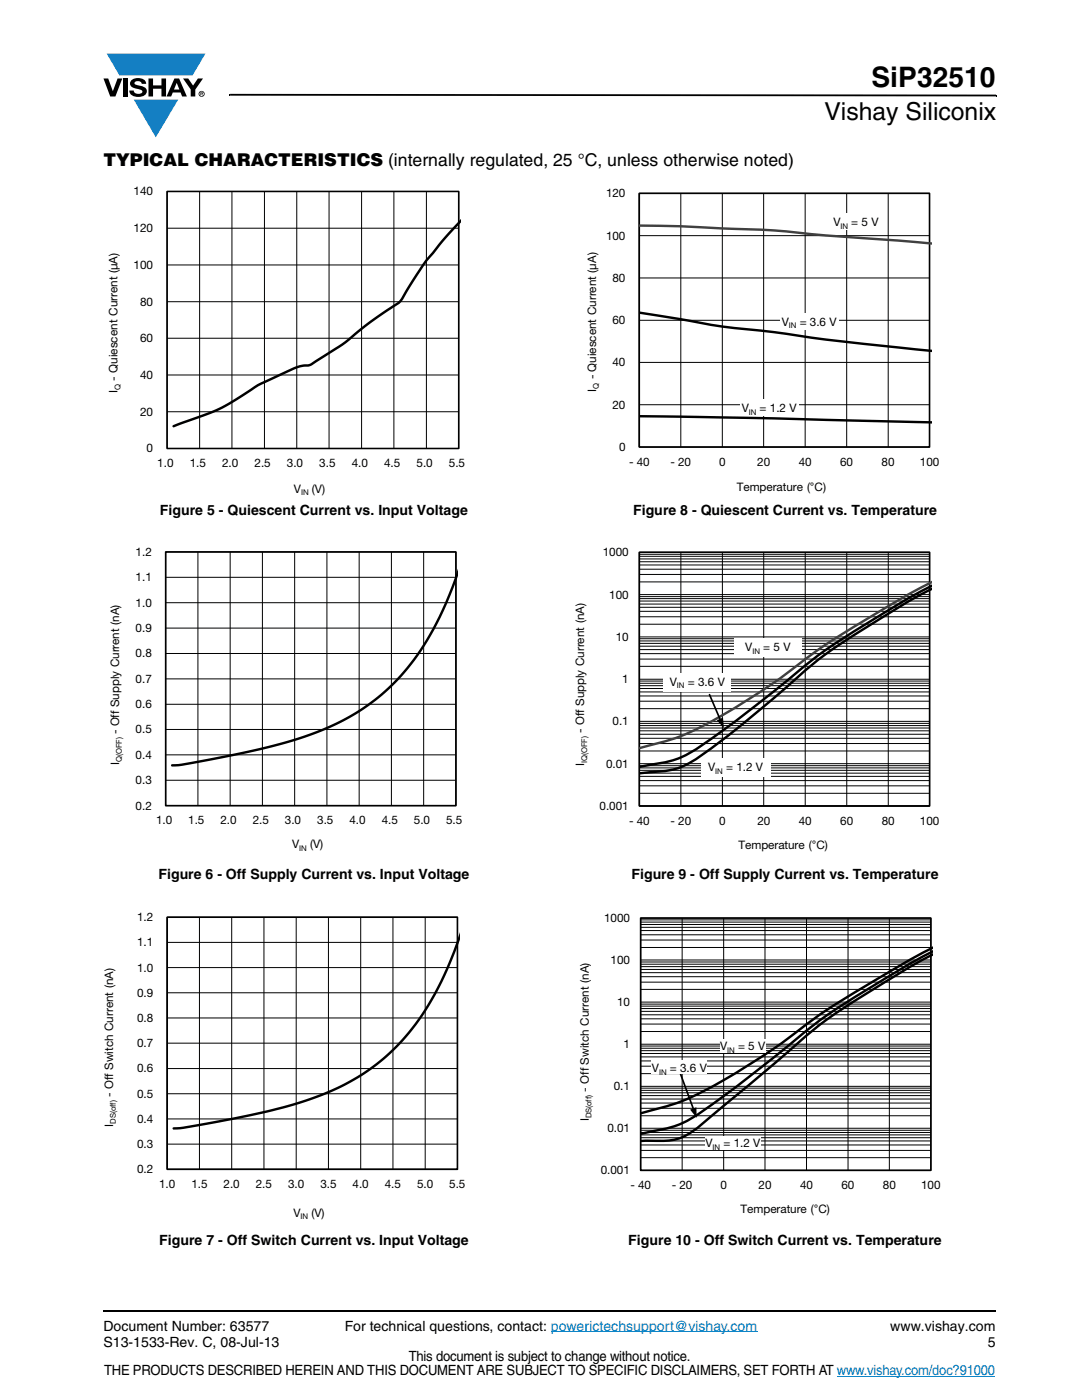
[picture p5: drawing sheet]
<svg xmlns="http://www.w3.org/2000/svg" width="216mm" height="279mm" viewBox="0 0 216 279" stroke-linecap="round" stroke-linejoin="round" font-family="sans-serif">
<path d="M45.7 18.7h.2v.4h-.2zM45.9 18.7l152.9 .2v.3l-152.9-.1zM198.8 18.9h.1v.3h-.1zM20.5 261.5h.1v.4h-.1z" fill="#000"/>
<path d="M20.6 261.7h178.2" fill="none" stroke="#000" stroke-width=".36"/>
<path d="M20.6 10.7h20.4v16.7h-20.4z" fill="#fff"/>
<g fill="#147fc3">
<path d="M21.3 10.7h19.7l-2.6 4.4h-1.1h-13.5z"/>
<path d="M26.7 19.9h8.9l-4.5 7.5z"/>
</g>
<g fill="#000">
<path d="M20.6 15.7h1l.9 2.5 1-2.5h.9l-1.4 3.6h-1zM24.6 15.7h.9v3.6h-.9zM26.3 16a2.1 2.1 0 0 1 2.8 .3l.1 .4h-.9a.79 .79 0 0 0-.7-.5 .79 .79 0 0 0-.8 .4l.3 .3 1 .2a1.08 1.08 0 0 1 1.2 1.1 1.08 1.08 0 0 1-1.1 1.1 1.73 1.73 0 0 1-2.4-1.2h.9a.96 .96 0 0 0 .8 .6 .96 .96 0 0 0 .9-.4 1.31 1.31 0 0 0-1.2-.6 1.03 1.03 0 0 1-1.1-.6 1.03 1.03 0 0 1 .2-1.1zM29.6 15.7h.9v1.3h1.7v-1.3h.9v3.6h-.9v-1.6h-1.7v1.6h-.9zM36.5 15.7h1.1l.9 1.4 1-1.4h1l-1.5 2.2v1.4h-.9v-1.4z"/>
<path d="M35.3 16.5l.5 1.4h-1.1zM34.8 15.7l-1.6 3.6h1l.3-.8h1.5l.3 .8h1l-1.6-3.6z"/>
<path d="M40.1 18.5h.2v.2h-.2zM40 18.4v.7h.1v-.3l.4 .3-.2-.3 .2-.2-.1-.2z"/>
<path d="M39.8 18.7a.46 .46 0 0 1 .9 0 .46 .46 0 0 1-.9 0zM39.6 18.7a.6 .6 0 0 0 1.2 0 .6 .6 0 0 0-1.2 0z"/>
</g>
<path d="M109.9 265.8h41.2M167 274.6h31.5" fill="none" stroke="#007ec4" stroke-width=".2"/>
<g fill="#fff">
<path d="M21.5 37.1h72.6v62.1h-72.6z"/>
<path d="M33.4 38.2h58.2v51.3h-58.2z"/>
</g>
<g fill="none" stroke="#000" stroke-width=".2">
<path d="M33.3 38.2h58.2v51.3h-58.2zM39.8 38.2v51.3M46.3 38.2v51.3M52.8 38.2v51.3M59.2 38.2v51.3M65.7 38.2v51.3M72.1 38.2v51.3M78.6 38.2v51.3M85.1 38.2v51.3M33.3 52.9h58.2M33.3 45.5h58.2M33.3 74.8h58.2"/>
<path d="M33.3 67.5h58.2M33.3 60.2h58.2M33.3 82.2h58.2"/>
</g>
<path d="M33.3 38.2h58.2v51.3h-58.2z" fill="none" stroke="#000" stroke-width=".31"/>
<path d="M91.9 44.1l-2.7 2.9-2 2.5a68.6 68.6 0 0 0-7.3 10.6l-5.5 3.8-2.6 2a64.9 64.9 0 0 1-10 7 15.6 15.6 0 0 0-6.5 2.2l-.3 .1a28.7 28.7 0 0 0-7.1 4l-1 .6a55.9 55.9 0 0 1-11.6 5l-.7 .3" fill="none" stroke="#000" stroke-width=".49"/>
<g fill="#fff">
<path d="M21.8 109h71.7v61.2h-71.7z"/>
<path d="M33.1 110.1h57.9v50.7h-57.9z"/>
</g>
<g fill="none" stroke="#000" stroke-width=".2">
<path d="M33.1 115.2h57.9M33.1 110.1h57.9v50.7h-57.9zM39.5 110.1v50.7M45.9 110.1v50.7M52.4 110.1v50.7M58.8 110.1v50.7M65.2 110.1v50.7M71.7 110.1v50.7M78.1 110.1v50.7M84.5 110.1v50.7M33.1 135.5h57.9M33.1 130.4h57.9"/>
<path d="M33.1 125.4h57.9M33.1 120.3h57.9M33.1 155.7h57.9M33.1 150.6h57.9M33.1 145.6h57.9M33.1 140.6h57.9"/>
</g>
<path d="M33.1 110.2h57.9v50.6h-57.9z" fill="none" stroke="#000" stroke-width=".32"/>
<path d="M91.4 114.2l-1.7 4.5-1.9 4.4-2 3.6-2.3 3.7-2.3 3.1-2.6 2.8-2.8 2.6-3.2 2.4-3.2 1.9-3.5 1.8-3.6 1.5-4.1 1.3-5.2 1.4-6.1 1.4-10.6 2-2 .1" fill="none" stroke="#000" stroke-width=".48"/>
<g fill="#fff">
<path d="M20.6 181.9h72.9v61.8h-72.9z"/>
<path d="M33.4 183.1h57.9v50.3h-57.9z"/>
</g>
<g fill="none" stroke="#000" stroke-width=".2">
<path d="M33.4 183h57.9v50.4h-57.9zM33.4 198.1h57.9M33.4 193.1h57.9M33.4 188.1h57.9M39.8 183v50.4M46.2 183v50.4M52.7 183v50.4M59.1 183v50.4M65.5 183v50.4M72 183v50.4M78.4 183v50.4M84.8 183v50.4"/>
<path d="M33.4 218.3h57.9M33.4 213.3h57.9M33.4 208.2h57.9M33.4 203.2h57.9M33.4 228.3h57.9M33.4 223.3h57.9"/>
</g>
<path d="M33.4 183h57.9v50.4h-57.9z" fill="none" stroke="#000" stroke-width=".32"/>
<path d="M91.6 187.2l-1.8 4.9-2 4.2-1.9 3.6-2.3 3.6-2.6 3.3-2.6 2.8-2.9 2.5-2.9 2.1-3.2 1.9-3.2 1.6-3.9 1.5-3.8 1.3-4.9 1.2-7 1.6-10 1.8-1.9 .1" fill="none" stroke="#000" stroke-width=".48"/>
<g fill="#fff">
<path d="M117 37.4h71.1v61.4h-71.1z"/>
<path d="M127.6 38.6h57.9v50.7h-57.9z"/>
</g>
<path d="M127.6 38.6h57.9v50.6h-57.9zM135.8 38.6v50.6M144.1 38.6v50.6M152.4 38.6v50.6M160.7 38.6v50.6M168.9 38.6v50.6M177.2 38.6v50.6M127.6 55.5h57.9M127.6 47h57.9M127.6 72.3h57.9M127.6 63.9h57.9M127.6 80.8h57.9" fill="none" stroke="#000" stroke-width=".2"/>
<path d="M127.6 38.6h57.9v50.6h-57.9z" fill="none" stroke="#000" stroke-width=".32"/>
<path d="M127.6 62.4l6.4 1a160.3 160.3 0 0 0 20.4 2.9l1.1 .1a586.3 586.3 0 0 0 30.4 3.6M127.6 83.1l25.8 .4 32.5 .8" fill="none" stroke="#000" stroke-width=".48"/>
<path d="M127.6 45l8.2 .2 7.3 .3a204.8 204.8 0 0 1 22.8 1.6l20 1.5" fill="none" stroke="#404040" stroke-width=".48"/>
<g fill="#fff">
<path d="M166 42.6h9.7v3.3h-9.7z"/>
<path d="M155.7 62.5h11.7v3.2h-11.7z"/>
<path d="M147.8 79.7h11.6v3.3h-11.6z"/>
<path d="M114.7 109.1h73.4v61h-73.4z"/>
<path d="M127.6 110.2h57.9v50.7h-57.9z"/>
</g>
<g fill="none" stroke="#000" stroke-width=".2">
<path d="M127.6 120h57.9M127.6 119.5h57.9M127.6 119.1h57.9M127.6 116.1h57.9M127.6 114.6h57.9M127.6 113.6h57.9M127.6 112.8h57.9M127.6 112.1h57.9M127.6 111.5h57.9M127.6 111h57.9M127.6 110.6h57.9M127.6 110.2h57.9v50.7h-57.9z"/>
<path d="M127.6 118.7h57.9M135.9 110.2v50.7M144.1 110.2v50.7M152.4 110.2v50.7M160.7 110.2v50.7M169 110.2v50.7M177.2 110.2v50.7M127.6 139.9h57.9M127.6 138.9h57.9M127.6 138.1h57.9M127.6 137.4h57.9M127.6 136.8h57.9"/>
<path d="M127.6 136.4h57.9M127.6 135.9h57.9M127.6 133h57.9M127.6 131.5h57.9M127.6 130.4h57.9M127.6 129.6h57.9M127.6 129h57.9M127.6 128.4h57.9M127.6 127.9h57.9M127.6 127.5h57.9M127.6 124.6h57.9M127.6 123.1h57.9"/>
<path d="M127.6 122h57.9M127.6 121.2h57.9M127.6 120.6h57.9M127.6 135.6h57.9M127.6 127.1h57.9M127.6 158.3h57.9M127.6 156.8h57.9M127.6 155.8h57.9M127.6 154.9h57.9M127.6 154.3h57.9M127.6 153.7h57.9M127.6 153.3h57.9"/>
<path d="M127.6 152.8h57.9M127.6 149.9h57.9M127.6 148.4h57.9M127.6 147.3h57.9M127.6 146.5h57.9M127.6 145.9h57.9M127.6 145.3h57.9M127.6 144.8h57.9M127.6 144.4h57.9M127.6 141.4h57.9M127.6 152.4h57.9M127.6 144h57.9"/>
</g>
<path d="M127.6 110.2h57.9v50.7h-57.9z" fill="none" stroke="#000" stroke-width=".32"/>
<path d="M185.9 117.5a210.6 210.6 0 0 0-23.1 14.5l-4.2 3.7a203.7 203.7 0 0 1-20.3 16.2 16 16 0 0 1-8.9 2.2l-1.8 .2M185.9 116.9a230.4 230.4 0 0 0-23.2 14.3l-5.5 4.5a201.8 201.8 0 0 1-19.7 14.7 24.5 24.5 0 0 1-9 2.5l-.9 .1" fill="none" stroke="#000" stroke-width=".48"/>
<path d="M185.9 116.2a252.3 252.3 0 0 0-24.2 14.6 128.4 128.4 0 0 1-25 15.8 69.6 69.6 0 0 1-9.1 2.7" fill="none" stroke="#404040" stroke-width=".48"/>
<path d="M141.6 138.6l2.2 5.2" fill="none" stroke="#000" stroke-width=".34"/>
<path d="M143 143.7l1.3-.5 .1 2.1z" fill="#000"/>
<g fill="#fff">
<path d="M139.9 151.4h13.8v3.6h-13.8z"/>
<path d="M132.5 134.3h13.4v3.7h-13.4z"/>
<path d="M146.5 127.4h13.4v3.6h-13.4z"/>
<path d="M115.5 182.1h72.8v60.8h-72.8z"/>
<path d="M127.8 183.2h58v50.4h-58z"/>
</g>
<g fill="none" stroke="#000" stroke-width=".2">
<path d="M127.8 197.5h57.9M127.8 196h57.9M127.8 194.9h57.9M127.8 194.1h57.9M127.8 193.5h57.9M127.8 192.9h57.9M127.8 192.4h57.9M127.8 192h57.9M127.8 189.1h57.9M127.8 187.6h57.9M127.8 186.6h57.9M127.8 185.7h57.9"/>
<path d="M127.8 185.1h57.9M127.8 184.5h57.9M127.8 184h57.9M127.8 183.6h57.9M127.8 183.2h57.9v50.4h-57.9zM127.8 200h57.9M127.8 191.6h57.9M136.1 183.2v50.4M144.4 183.2v50.4M152.6 183.2v50.4M160.9 183.2v50.4M169.2 183.2v50.4"/>
<path d="M177.5 183.2v50.4M127.8 219.3h57.9M127.8 218.7h57.9M127.8 218.1h57.9M127.8 217.6h57.9M127.8 217.2h57.9M127.8 214.3h57.9M127.8 212.8h57.9M127.8 211.7h57.9M127.8 210.9h57.9M127.8 210.2h57.9M127.8 209.7h57.9"/>
<path d="M127.8 209.2h57.9M127.8 208.8h57.9M127.8 205.9h57.9M127.8 204.4h57.9M127.8 203.3h57.9M127.8 202.5h57.9M127.8 201.8h57.9M127.8 201.3h57.9M127.8 200.8h57.9M127.8 200.4h57.9M127.8 216.8h57.9M127.8 208.4h57.9"/>
<path d="M127.8 231h57.9M127.8 229.6h57.9M127.8 228.5h57.9M127.8 227.7h57.9M127.8 227.1h57.9M127.8 226.5h57.9M127.8 226h57.9M127.8 225.6h57.9M127.8 222.7h57.9M127.8 221.2h57.9M127.8 220.1h57.9M127.8 225.2h57.9"/>
</g>
<path d="M127.8 183.2h57.9v50.4h-57.9z" fill="none" stroke="#000" stroke-width=".32"/>
<path d="M186.1 190.5a228.4 228.4 0 0 0-23 14.4l-8.4 7.2-11.2 9.4a36.5 36.5 0 0 1-7.4 5.5 19 19 0 0 1-7.4 .7h-.9M186.1 189.9a243.9 243.9 0 0 0-23.2 14.2l-8.2 6.7a203.1 203.1 0 0 1-17 12.5 25.9 25.9 0 0 1-9 2.8l-.9 .2M186.1 189.1a274.3 274.3 0 0 0-24.2 14.6 130.5 130.5 0 0 1-25 15.7 71.5 71.5 0 0 1-9.1 2.8" fill="none" stroke="#000" stroke-width=".48"/>
<path d="M135.7 214.2l2.7 7.3" fill="none" stroke="#000" stroke-width=".34"/>
<path d="M137.7 221.4l1.3-.4v2.1z" fill="#000"/>
<g fill="#fff">
<path d="M143.6 207.3h9.2v2.7h-9.2z"/>
<path d="M130 211.6h11.1v2.8h-11.1z"/>
<path d="M140.7 226.7h11.1v2.7h-11.1z"/>
</g>
<text font-size="5.6" x="173.9" y="17.4">SiP32510</text>
<text font-size="4.9" x="164.5" y="24">Vishay Siliconix</text>
<text font-size="3.5" x="20.6" y="33">TYPICAL CHARACTERISTICS (internally regulated, 25 °C, unless otherwise noted)</text>
<g font-size="2.8">
<text x="31.9" y="102.9">Figure 5 - Quiescent Current vs. Input Voltage</text>
<text x="126.3" y="102.9">Figure 8 - Quiescent Current vs. Temperature</text>
<text x="31.6" y="175.3">Figure 6 - Off Supply Current vs. Input Voltage</text>
<text x="126" y="175.3">Figure 9 - Off Supply Current vs. Temperature</text>
<text x="31.8" y="248.5">Figure 7 - Off Switch Current vs. Input Voltage</text>
<text x="125.4" y="248.5">Figure 10 - Off Switch Current vs. Temperature</text>
<text x="20.6" y="265.6">Document Number: 63577</text>
<text x="20.6" y="268.8">S13-1533-Rev. C, 08-Jul-13</text>
<text x="68.8" y="265.6">For technical questions, contact: powerictechsupport@vishay.com</text>
<text x="177.7" y="265.6">www.vishay.com</text>
<text x="197.1" y="268.8">5</text>
<text x="20.8" y="274.4">THE PRODUCTS DESCRIBED HEREIN AND THIS DOCUMENT ARE SUBJECT TO SPECIFIC DISCLAIMERS, SET FORTH AT www.vishay.com/doc?91000</text>
<text x="81.6" y="271.6">This document is subject to change without notice.</text>
</g>
<g font-size="2.3">
<text x="26.6" y="39">140</text>
<text x="120.9" y="39.4">120</text>
<text x="26.6" y="46.3">120</text>
<text x="120.9" y="47.8">100</text>
<text x="166.3" y="45.1">V</text>
<text x="169.9" y="45.1">= 5 V</text>
<text x="26.6" y="53.7">100</text>
<text x="122.2" y="56.3">80</text>
<text x="27.9" y="61">80</text>
<text x="122.2" y="64.7">60</text>
<text x="156" y="65">V</text>
<text x="159.6" y="65">= 3.6 V</text>
<text x="27.9" y="68.3">60</text>
<text x="23.5" y="76" transform="rotate(-90 23.5 76)">- Quiescent Current (μA)</text>
<text x="27.9" y="75.6">40</text>
<text x="118.9" y="75.7" transform="rotate(-90 118.9 75.7)">- Quiescent Current (μA)</text>
<text x="122.2" y="73.1">40</text>
<text x="23.5" y="78.4" transform="rotate(-90 23.5 78.4)">I</text>
<text x="27.9" y="83">20</text>
<text x="118.9" y="78.1" transform="rotate(-90 118.9 78.1)">I</text>
<text x="122.2" y="81.6">20</text>
<text x="148" y="82.2">V</text>
<text x="151.6" y="82.2">= 1.2 V</text>
<text x="29.3" y="90.3">0</text>
<text x="31.4" y="93.3">1.0</text>
<text x="37.9" y="93.3">1.5</text>
<text x="44.3" y="93.3">2.0</text>
<text x="50.8" y="93.3">2.5</text>
<text x="57.2" y="93.3">3.0</text>
<text x="63.7" y="93.3">3.5</text>
<text x="70.2" y="93.3">4.0</text>
<text x="76.6" y="93.3">4.5</text>
<text x="83.1" y="93.3">5.0</text>
<text x="89.6" y="93.3">5.5</text>
<text x="123.5" y="90">0</text>
<text x="125.5" y="93">- 40</text>
<text x="133.8" y="93">- 20</text>
<text x="143.5" y="93">0</text>
<text x="151.1" y="93">20</text>
<text x="159.4" y="93">40</text>
<text x="167.7" y="93">60</text>
<text x="175.9" y="93">80</text>
<text x="183.6" y="93">100</text>
<text x="58.6" y="98.3">V</text>
<text x="62.2" y="98.3">(V)</text>
<text x="147" y="98.1">Temperature (°C)</text>
<text x="27.1" y="110.9">1.2</text>
<text x="120.3" y="111">1000</text>
<text x="27.1" y="116">1.1</text>
<text x="121.6" y="119.4">100</text>
<text x="27.1" y="121.1">1.0</text>
<text x="27.1" y="131.2">0.8</text>
<text x="27.1" y="126.1">0.9</text>
<text x="122.9" y="127.9">10</text>
<text x="148.7" y="129.9">V</text>
<text x="152.3" y="129.9">= 5 V</text>
<text x="27.1" y="136.3">0.7</text>
<text x="124.2" y="136.3">1</text>
<text x="133.7" y="136.8">V</text>
<text x="137.3" y="136.8">= 3.6 V</text>
<text x="27.1" y="141.3">0.6</text>
<text x="23.8" y="146.6" transform="rotate(-90 23.8 146.6)">- Off Supply Current (nA)</text>
<text x="27.1" y="146.4">0.5</text>
<text x="116.6" y="146.3" transform="rotate(-90 116.6 146.3)">- Off Supply Current (nA)</text>
<text x="122.2" y="144.8">0.1</text>
<text x="23.8" y="152.7" transform="rotate(-90 23.8 152.7)">I</text>
<text x="27.1" y="151.4">0.4</text>
<text x="116.6" y="152.9" transform="rotate(-90 116.6 152.9)">I</text>
<text x="120.9" y="153.2">0.01</text>
<text x="141.3" y="153.9">V</text>
<text x="144.9" y="153.9">= 1.2 V</text>
<text x="27.1" y="161.6">0.2</text>
<text x="27.1" y="156.5">0.3</text>
<text x="119.6" y="161.6">0.001</text>
<text x="31.1" y="164.5">1.0</text>
<text x="37.6" y="164.5">1.5</text>
<text x="44" y="164.5">2.0</text>
<text x="50.4" y="164.5">2.5</text>
<text x="56.9" y="164.5">3.0</text>
<text x="63.3" y="164.5">3.5</text>
<text x="69.7" y="164.5">4.0</text>
<text x="76.2" y="164.5">4.5</text>
<text x="82.6" y="164.5">5.0</text>
<text x="89" y="164.5">5.5</text>
<text x="125.5" y="164.6">- 40</text>
<text x="133.8" y="164.6">- 20</text>
<text x="143.5" y="164.6">0</text>
<text x="151.1" y="164.6">20</text>
<text x="159.4" y="164.6">40</text>
<text x="167.7" y="164.6">60</text>
<text x="175.9" y="164.6">80</text>
<text x="183.6" y="164.6">100</text>
<text x="58.3" y="169.3">V</text>
<text x="61.9" y="169.3">(V)</text>
<text x="147.4" y="169.4">Temperature (°C)</text>
<text x="27.4" y="183.8">1.2</text>
<text x="120.5" y="184">1000</text>
<text x="27.4" y="188.9">1.1</text>
<text x="27.4" y="193.9">1.0</text>
<text x="121.8" y="192.4">100</text>
<text x="27.4" y="204">0.8</text>
<text x="27.4" y="198.9">0.9</text>
<text x="123.1" y="200.8">10</text>
<text x="27.4" y="209">0.7</text>
<text x="124.4" y="209.2">1</text>
<text x="143.7" y="209.5">V</text>
<text x="147.3" y="209.5">= 5 V</text>
<text x="27.4" y="214">0.6</text>
<text x="130.1" y="213.9">V</text>
<text x="133.7" y="213.9">= 3.6 V</text>
<text x="22.6" y="218.9" transform="rotate(-90 22.6 218.9)">- Off Switch Current (nA)</text>
<text x="27.4" y="219.1">0.5</text>
<text x="117.5" y="217.9" transform="rotate(-90 117.5 217.9)">- Off Switch Current (nA)</text>
<text x="122.5" y="217.6">0.1</text>
<text x="22.6" y="224.9" transform="rotate(-90 22.6 224.9)">I</text>
<text x="27.4" y="224.1">0.4</text>
<text x="117.5" y="223.8" transform="rotate(-90 117.5 223.8)">I</text>
<text x="121.2" y="226">0.01</text>
<text x="27.4" y="229.1">0.3</text>
<text x="140.8" y="228.9">V</text>
<text x="144.4" y="228.9">= 1.2 V</text>
<text x="27.4" y="234.2">0.2</text>
<text x="31.8" y="237.1">1.0</text>
<text x="38.2" y="237.1">1.5</text>
<text x="44.6" y="237.1">2.0</text>
<text x="51.1" y="237.1">2.5</text>
<text x="57.5" y="237.1">3.0</text>
<text x="63.9" y="237.1">3.5</text>
<text x="70.4" y="237.1">4.0</text>
<text x="76.8" y="237.1">4.5</text>
<text x="83.2" y="237.1">5.0</text>
<text x="89.6" y="237.1">5.5</text>
<text x="119.9" y="234.4">0.001</text>
<text x="125.8" y="237.3">- 40</text>
<text x="134.1" y="237.3">- 20</text>
<text x="143.7" y="237.3">0</text>
<text x="151.4" y="237.3">20</text>
<text x="159.6" y="237.3">40</text>
<text x="167.9" y="237.3">60</text>
<text x="176.2" y="237.3">80</text>
<text x="183.8" y="237.3">100</text>
<text x="58.6" y="242.8">V</text>
<text x="62.1" y="242.8">(V)</text>
<text x="147.8" y="242.2">Temperature (°C)</text>
</g>
<g font-size="1.6">
<text x="167.7" y="45.7">IN</text>
<text x="157.4" y="65.5">IN</text>
<text x="24" y="77.8" transform="rotate(-90 24 77.8)">Q</text>
<text x="119.5" y="77.5" transform="rotate(-90 119.5 77.5)">Q</text>
<text x="149.4" y="82.8">IN</text>
<text x="60.1" y="98.9">IN</text>
<text x="150.1" y="130.4">IN</text>
<text x="135.1" y="137.4">IN</text>
<text x="24.3" y="152.1" transform="rotate(-90 24.3 152.1)">Q(OFF)</text>
<text x="117.2" y="152.3" transform="rotate(-90 117.2 152.3)">IQ(OFF)</text>
<text x="142.7" y="154.5">IN</text>
<text x="59.7" y="169.9">IN</text>
<text x="131.5" y="214.4">IN</text>
<text x="145.1" y="210.1">IN</text>
<text x="23.1" y="224.3" transform="rotate(-90 23.1 224.3)">DS(off)</text>
<text x="118" y="223.2" transform="rotate(-90 118 223.2)">DS(off)</text>
<text x="142.2" y="229.5">IN</text>
<text x="60" y="243.4">IN</text>
</g>
</svg>
